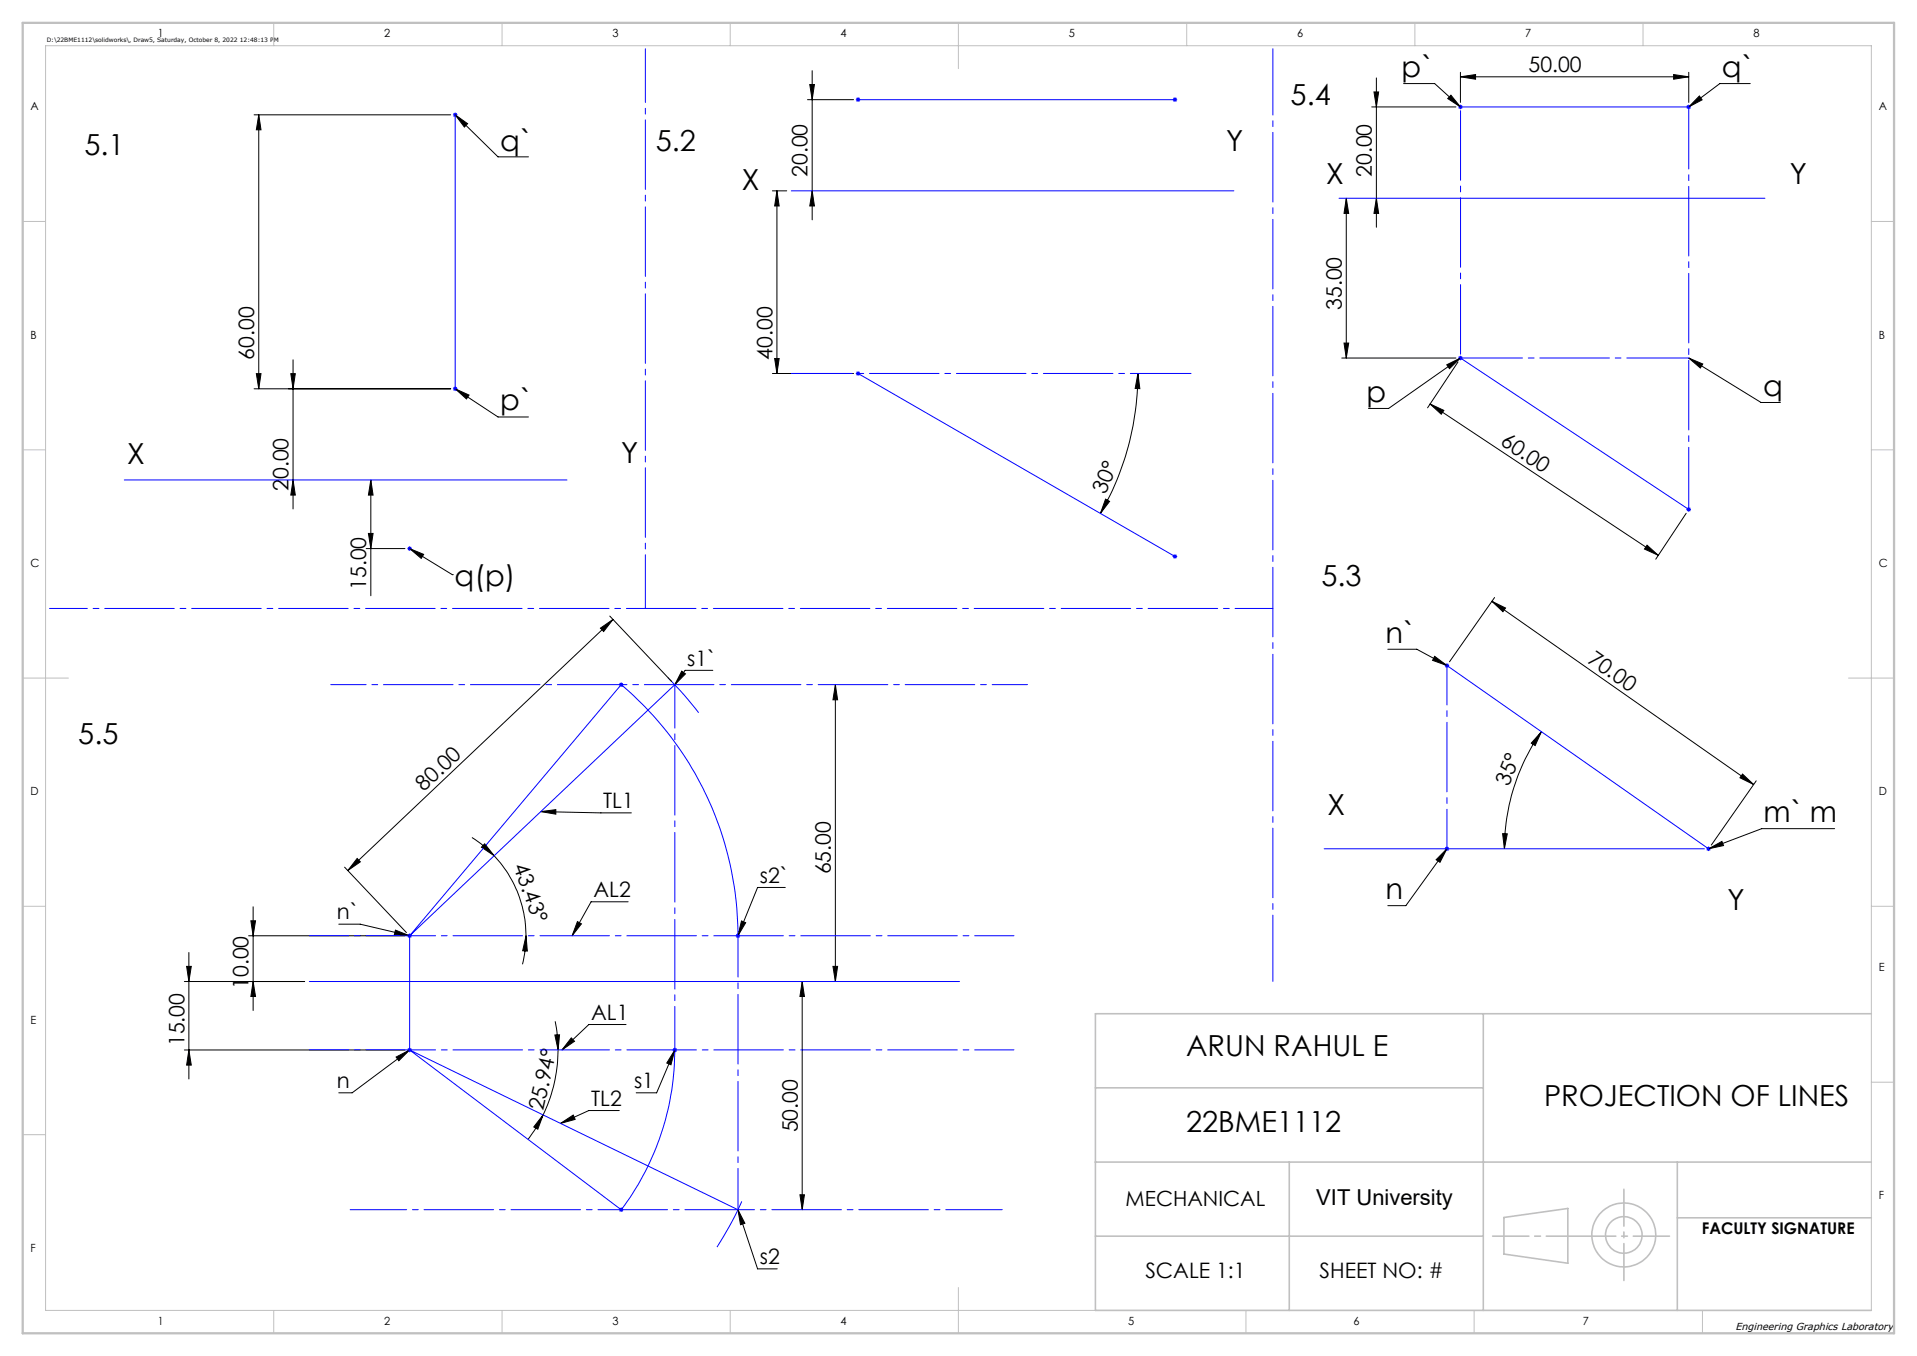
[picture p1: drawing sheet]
<svg xmlns="http://www.w3.org/2000/svg" width="420mm" height="297mm" viewBox="0 0 420 297" stroke-linecap="round" stroke-linejoin="round" font-family="sans-serif">
<g fill="none" stroke="#000" stroke-width=".22">
<path d="M177.4 18.5h1l-.5 3.3zM177.9 15.5v32.7M301.6 17.1v32.7M307.5 18.3h6.8l5.7 5.1M320 16.8l3.3-.5v1.1zM320 15.8v6.6M320 16.8h50M366.7 16.3l3.3 .5-3.3 .6zM370 15.8v6.6M383.5 18.3h-6.7l-6.8 5.1M55.7 25.1h43M56.7 25.1v60.1"/>
<path d="M56.7 25.1l.5 3.3h-1zM99.7 25.1l2.7 2-.7 .7zM99.7 25.1l9.4 9.3h6.7M176.9 21.8h10.1M300.5 23.4h18.5M301 20.1h1l-.4 3.3zM317.9 20.8l2.1 2.6-2.8-1.8zM372.3 21l.6 .9-2.9 1.5zM169.2 41.8h3.2M170.2 41.8l.5 3.3h-1zM170.2 41.8v40M177.9 41.8l.5 3.3h-1z"/>
<path d="M295 43.4v35M295 43.4l.5 3.3h-1zM301.6 43.4l.4 3.3h-1zM64.2 78.8v32.7M169.7 78.5h1l-.5 3.3zM294 78.4h25M294.5 75.1h1l-.5 3.3zM317 79.9l3-1.5-2.4 2.3zM319.4 79.3l-6.6 10M320 78.4l-15.8 11.1h-4.4M370 78.4l3.1 1.3-.6 .9zM370 78.4l15.8 9.8h4.3"/>
<path d="M55.7 85.2h43M56.2 81.8h1l-.5 3.4zM63.7 81.8h1l-.5 3.4zM99.7 85.2l3.1 1.3-.6 .9zM99.7 85.2l9.4 6.1h6.7M169.2 81.8h17.8M249.3 81.8l.4 3.3h-1zM249.3 81.8a61 61 0 0 1-8.2 30.7M313.3 88.5l3 1.4-.5 .8zM313.3 88.5l50 33.1M64.2 105.1l.5 3.3h-1zM80.7 116.8h1l-.5 3.4z"/>
<path d="M81.2 105.1v25.4M81.2 105.1l.5 3.3h-1zM242.2 109.3l.9 .5-2 2.7zM360.9 119.4l2.4 2.2-3-1.3zM369.4 112.4l-6.6 10.1M80.2 120.2h8.5M89.7 120.2l9.4 5.7M89.7 120.2l3.1 1.2-.5 .9zM99.1 125.9h.1M131.6 137.6l2.7-1.9-2 2.6zM133.6 134.9l13.5 14.4M134.3 135.7l-58.1 55"/>
<path d="M326.8 131.7l3 1.5-.5 .8zM326.8 131.7l57.4 40.1M327.4 130.9l-9.8 14.1M149.4 147l.8 .6-2.4 2.4zM156.2 146.8h-6.1l-2.3 3.2M183 150v65M183 150l.5 3.3h-1zM304.1 142.2h6.3l6.6 3.6M314.3 143.8l2.7 2-3.1-1.2zM118.5 177.8l3.3-.5v1zM118.5 177.8l19.8 .2M337.7 160.3l-1.4 3-.8-.5z"/>
<path d="M337.7 160.3a44.7 44.7 0 0 0-8.1 25.6M381.8 169.5l2.4 2.3-3-1.4zM384.8 171l-9.9 14.1M55.5 198.6v22.7M75.5 189.9l13.5 14.4M78.2 188l.8 .8-2.8 1.9zM103.4 183.4a26.2 26.2 0 0 1 4.9 4M106.2 184.8l2.1 2.6-2.8-1.8zM108.3 187.4a25.4 25.4 0 0 1 7 17.6M137.6 197.5h-8.1l-4.2 7.5M172 194.4h-6l-4.3 10.6M317 185.9l-1.5 3-.9-.6z"/>
<path d="M317 185.9l-9 12.5h-3.9M329.2 182.6h1l-.6 3.3zM374.3 185.9l3-1.6 .3 .9zM402 181.5h-16l-11.7 4.4M40.4 215h26.3M40.9 211.7h1l-.5 3.3zM41.4 208.6v27.7M54.5 205h34.2M55 201.7h1l-.5 3.3zM55.5 215l.5 3.3h-1zM74.2 202.4h4.7l10.8 2.6M86.6 203.7l3.1 1.3-3.3-.3z"/>
<path d="M115.3 205l.2 3.3-1-.1zM115.3 205a27.3 27.3 0 0 1-.8 6.2M126.5 201.9l.9 .4-2.1 2.7zM162.5 201.7l.9 .4-1.7 2.9zM175.8 215l.4 3.3h-.9zM175.8 215v50M182.5 211.7h1l-.5 3.3zM40.4 230h48.3M41.4 230l.5 3.3h-1zM86.8 231.5l2.9-1.5-2.3 2.3zM89.7 230l-12.5 9.4h-3M121.6 226.7h1l-.3 3.3z"/>
<path d="M121.6 223.7l.4 2.3 .3 4M122.3 230a33 33 0 0 1-3.3 14.2M125.2 227.3l.7 .8-2.8 1.9zM137.2 224.4h-8.2l-5.9 5.6M147.8 230l-.8 3.2-.9-.4zM147.8 230l-3.9 9.4h-4.5M119 244.2l-1.2 3.1-.9-.5zM119 244.2a30.2 30.2 0 0 1-3.3 5.4M122.8 246.1l2.8-1.9 .4 1zM135.7 243.2h-6.7l-6.2 2.9M161.7 265l1.5 2.9-1 .3zM161.7 265l4.3 12.9h4.3"/>
<path d="M175.3 261.7h.9l-.4 3.3z"/>
</g>
<g fill="none" stroke="#c0c0c0" stroke-width=".35">
<path d="M240 238.3h85M325 222v65M410 222h-170v65h170M240 254.5h170M282.5 254.5v32.5M367.5 254.5v32.5M240 270.8h85M329.5 266.7l14-2v12l-14-2zM367.5 266.7h42.5"/>
<circle cx="355.8" cy="270.5" r="7"/>
<circle cx="355.8" cy="270.5" r="4"/>
</g>
<g fill="none" stroke="#00f" stroke-width=".22">
<path d="M99.2 25.1h1M99.4 24.8l.7 .7M99.7 24.7v61M100.1 24.8l-.7 .7M187.5 21.8h70.4M187.6 21.4l.7 .8M188 21.3v1M188.3 21.4l-.7 .8M257.1 21.4l.7 .8M257.4 21.3v1M257.8 21.4l-.7 .8M319.5 23.4h51"/>
<path d="M319.6 23.1l.7 .7M320 22.9v1M320.3 23.1l-.7 .7M369.6 23.1l.7 .7M370 22.9v1M370.3 23.1l-.7 .7M173.4 41.8h96.9M293.4 43.4h93.3M319.5 78.4h1M319.6 78.1l.7 .7M320 77.9v1M320 78.4l50 33.2"/>
<path d="M320.3 78.1l-.7 .7M99.2 85.2h1M99.4 84.8l.7 .7M100.1 84.8l-.7 .7M187.5 81.8h1M187.6 81.5l.7 .7M188 81.3v1M188 81.8l69.4 40.1M188.3 81.5l-.7 .7M27.2 105.1h97M89.4 119.8l.7 .7M89.7 119.7v.9"/>
<path d="M90.1 119.8l-.7 .7M369.5 111.6h1M369.6 111.2l.7 .7M370 111.1v1M370.3 111.2l-.7 .7M89.3 120.2h.9M256.9 121.9h1M257.1 121.5l.7 .7M257.4 121.4v1M257.8 121.5l-.7 .7M135.6 150h1M135.7 149.6l.8 .7"/>
<path d="M136.1 149.5v1M136.5 149.6l-.8 .7M146.3 148.4l3.5 3.7 3.3 4M147.8 150l-58.1 55 46.4-55a72 72 0 0 1 25.6 55M316.5 145.8h1M316.7 145.4l.7 .7M317 145.3v1M317 145.8l57.3 40.1M317.4 145.4l-.7 .7M290.1 185.9h83.3M316.7 185.6l.7 .7M317 185.4v1"/>
<path d="M317.4 185.6l-.7 .7M373.8 185.9h1M374 185.6l.7 .7M374.3 185.4v1M374.7 185.6l-.7 .7M67.8 215h142.4M89.3 205h.9M89.4 204.6l.7 .7M89.7 204.5v26M90.1 204.6l-.7 .7M161.2 205h1M161.3 204.6l.7 .7"/>
<path d="M161.7 204.5v1M162 204.6l-.7 .7M89.3 230h.9M89.4 229.6l.7 .7M90.1 229.6l-.7 .7M147.3 230h1M147.5 229.6l.7 .7M147.8 230a58.4 58.4 0 0 1-11.7 35l-46.4-35 72 35M147.8 229.5v1M148.2 229.6l-.7 .7M135.6 265h1M135.7 264.6l.8 .7"/>
<path d="M136.1 264.5v1M136.5 264.6l-.8 .7M162.5 263.1a74.5 74.5 0 0 1-5.4 10.1"/>
</g>
<g fill="none" stroke="#c0c0c0" stroke-width=".22">
<path d="M10 10h400v277h-400zM60 5v5M110 5v5M160 5v5M210 5v10M260 5v5M310 5v5M360 5v5M5 48.5h5M410 48.5h5M5 98.5h5M410 98.5h5"/>
<path d="M5 148.5h10M405 148.5h10M5 198.5h5M410 198.5h5M410 237h5M5 248.5h5M60 287v5M110 287v5M160 287v5M210 282v10M273 287v5M323 287v5"/>
<path d="M373 287v5"/>
</g>
<path d="M327 270.8h38.8" fill="none" stroke="#c0c0c0" stroke-width=".35" stroke-dasharray="15.2 1.3 1.3 1.3" stroke-dashoffset="7.3"/>
<path d="M355.8 260.5v20" fill="none" stroke="#c0c0c0" stroke-width=".35" stroke-dasharray="15.2 1.3 1.3 1.3" stroke-dashoffset="7.1"/>
<path d="M5 5h410v287h-410z" fill="none" stroke="#c0c0c0" stroke-width=".5"/>
<path d="M317 145.7v40.2M222.1 205h-154.3M222.1 230h-154.3" fill="none" stroke="#00f" stroke-width=".22" stroke-dasharray="15.2 1.3 1.3 1.3" stroke-dashoffset="6.6"/>
<path d="M320 23.4v55" fill="none" stroke="#00f" stroke-width=".22" stroke-dasharray="15.2 1.3 1.3 1.3" stroke-dashoffset="-.8"/>
<path d="M370 23.4v88.2" fill="none" stroke="#00f" stroke-width=".22" stroke-dasharray="15.2 1.3 1.3 1.3" stroke-dashoffset="1.6"/>
<path d="M320 78.4h50" fill="none" stroke="#00f" stroke-width=".22" stroke-dasharray="15.2 1.3 1.3 1.3" stroke-dashoffset="1.7"/>
<path d="M260.9 81.8h-87.5" fill="none" stroke="#00f" stroke-width=".22" stroke-dasharray="15.2 1.3 1.3 1.3" stroke-dashoffset="1.9"/>
<path d="M278.9 10.7v204.3" fill="none" stroke="#00f" stroke-width=".22" stroke-dasharray="15.2 1.3 1.3 1.3" stroke-dashoffset=".7"/>
<path d="M141.4 10.7v122.6" fill="none" stroke="#00f" stroke-width=".22" stroke-dasharray="15.2 1.3 1.3 1.3" stroke-dashoffset="3.5"/>
<path d="M10.8 133.3h268.1" fill="none" stroke="#00f" stroke-width=".22" stroke-dasharray="15.2 1.3 1.3 1.3" stroke-dashoffset="7"/>
<path d="M72.5 150h152.6" fill="none" stroke="#00f" stroke-width=".22" stroke-dasharray="15.2 1.3 1.3 1.3" stroke-dashoffset="7.5"/>
<path d="M219.6 265h-142.9" fill="none" stroke="#00f" stroke-width=".22" stroke-dasharray="15.2 1.3 1.3 1.3" stroke-dashoffset="2.9"/>
<path d="M147.9 150v80" fill="none" stroke="#00f" stroke-width=".22" stroke-dasharray="15.2 1.3 1.3 1.3" stroke-dashoffset="5.7"/>
<path d="M161.7 265v-60" fill="none" stroke="#00f" stroke-width=".22" stroke-dasharray="15.2 1.3 1.3 1.3" stroke-dashoffset="6.2"/>
<g fill="#000">
<path d="M320 16.8l3.3-.5v1.1zM366.7 16.3l3.3 .5-3.3 .6z"/>
<path d="M56.7 25.1l.5 3.3h-1zM56.2 81.8h1l-.5 3.4zM63.7 81.8h1l-.5 3.4zM64.2 105.1l.5 3.3h-1zM177.4 18.5h1l-.5 3.3zM177.9 41.8l.5 3.3h-1zM55 201.7h1l-.5 3.3zM55.5 215l.5 3.3h-1z"/>
<path d="M99.7 25.1l2.7 2-.7 .7zM99.7 85.2l3.1 1.3-.6 .9zM89.7 120.2l3.1 1.2-.5 .9zM317.9 20.8l2.1 2.6-2.8-1.8zM372.3 21l.6 .9-2.9 1.5zM317 79.9l3-1.5-2.4 2.3zM370 78.4l3.1 1.3-.6 .9zM314.3 143.8l2.7 2-3.1-1.2zM317 185.9l-1.5 3-.9-.6zM374.3 185.9l3-1.6 .3 .9z"/>
<path d="M301 20.1h1l-.4 3.3zM301.6 43.4l.4 3.3h-1z"/>
<path d="M313.3 88.5l3 1.4-.5 .8zM360.9 119.4l2.4 2.2-3-1.3z"/>
<path d="M242.2 109.3l.9 .5-2 2.7zM249.3 81.8l.4 3.3h-1z"/>
<path d="M80.7 116.8h1l-.5 3.4zM81.2 105.1l.5 3.3h-1zM169.7 78.5h1l-.5 3.3zM170.2 41.8l.5 3.3h-1zM294.5 75.1h1l-.5 3.3zM295 43.4l.5 3.3h-1zM41.4 230l.5 3.3h-1zM40.9 211.7h1l-.5 3.3zM182.5 211.7h1l-.5 3.3zM183 150l.5 3.3h-1zM175.3 261.7h.9l-.4 3.3zM175.8 215l.4 3.3h-.9z"/>
<path d="M326.8 131.7l3 1.5-.5 .8zM381.8 169.5l2.4 2.3-3-1.4z"/>
<path d="M337.7 160.3l-1.4 3-.8-.5zM329.2 182.6h1l-.6 3.3z"/>
<path d="M78.2 188l.8 .8-2.8 1.9zM131.6 137.6l2.7-1.9-2 2.6z"/>
<path d="M86.6 203.7l3.1 1.3-3.3-.3zM86.8 231.5l2.9-1.5-2.3 2.3zM149.4 147l.8 .6-2.4 2.4zM147.8 230l-.8 3.2-.9-.4zM162.5 201.7l.9 .4-1.7 2.9zM161.7 265l1.5 2.9-1 .3zM118.5 177.8l3.3-.5v1zM122.8 246.1l2.8-1.9 .4 1zM126.5 201.9l.9 .4-2.1 2.7zM125.2 227.3l.7 .8-2.8 1.9z"/>
<path d="M115.3 205l.2 3.3-1-.1zM106.2 184.8l2.1 2.6-2.8-1.8z"/>
<path d="M119 244.2l-1.2 3.1-.9-.5zM121.6 226.7h1l-.3 3.3z"/>
</g>
<g font-size="6.3">
<text x="307.1" y="16.8">p`</text>
<text x="377.3" y="16.8">q`</text>
<text x="282.8" y="22.9">5.4</text>
<text x="18.5" y="33.9">5.1</text>
<text x="109.6" y="33">q`</text>
<text x="143.7" y="33">5.2</text>
<text x="268.6" y="33">Y</text>
<text x="162.5" y="41.6">X</text>
<text x="290.6" y="40.3">X</text>
<text x="392.2" y="40.3">Y</text>
<text x="109.6" y="89.9">p`</text>
<text x="299.4" y="88">p</text>
<text x="386.3" y="86.7">q</text>
<text x="27.9" y="101.7">X</text>
<text x="136.1" y="101.4">Y</text>
<text x="99.6" y="128.3">q(p)</text>
<text x="289.5" y="128.3">5.3</text>
<text x="303.6" y="140.8">n`</text>
<text x="17.2" y="162.9">5.5</text>
<text x="290.8" y="178.5">X</text>
<text x="386.4" y="180.1">m` m</text>
<text x="303.6" y="196.9">n</text>
<text x="378.5" y="199.2">Y</text>
<text x="259.9" y="231.3">ARUN RAHUL E</text>
<text x="338.3" y="242.2">PROJECTION OF LINES</text>
<text x="259.9" y="248">22BME1112</text>
</g>
<text font-size="4.8" x="288.4" y="264">VIT University</text>
<g font-size="4.7">
<text x="334.9" y="15.8">50.00</text>
<text x="176.9" y="38.8" transform="rotate(-90 176.9 38.8)">20.00</text>
<text x="300.6" y="38.8" transform="rotate(-90 300.6 38.8)">20.00</text>
<text x="294" y="67.9" transform="rotate(-90 294 67.9)">35.00</text>
<text x="55.7" y="78.8" transform="rotate(-90 55.7 78.8)">60.00</text>
<text x="169.2" y="78.8" transform="rotate(-90 169.2 78.8)">40.00</text>
<text x="328.5" y="97.3" transform="rotate(34 328.5 97.3)">60.00</text>
<text x="63.2" y="107.5" transform="rotate(-90 63.2 107.5)">20.00</text>
<text x="242.2" y="108.4" transform="rotate(-67 242.2 108.4)">30°</text>
<text x="80.2" y="129.2" transform="rotate(-90 80.2 129.2)">15.00</text>
<text x="150.6" y="145.8">s1`</text>
<text x="347.6" y="145" transform="rotate(35 347.6 145)">70.00</text>
<text x="92.9" y="173.5" transform="rotate(-43 92.9 173.5)">80.00</text>
<text x="330.5" y="172.3" transform="rotate(-68 330.5 172.3)">35°</text>
<text x="132.2" y="177">TL1</text>
<text x="112.4" y="189.6" transform="rotate(70 112.4 189.6)">43.43°</text>
<text x="182" y="191.5" transform="rotate(-90 182 191.5)">65.00</text>
<text x="130" y="196.4">AL2</text>
<text x="166.5" y="193.3">s2`</text>
<text x="73.8" y="201.3">n`</text>
<text x="54.5" y="216.6" transform="rotate(-90 54.5 216.6)">10.00</text>
<text x="129.5" y="223.3">AL1</text>
<text x="40.4" y="229.2" transform="rotate(-90 40.4 229.2)">15.00</text>
<text x="73.8" y="238.3">n</text>
<text x="138.9" y="238.3">s1</text>
<text x="119" y="243.4" transform="rotate(-77 119 243.4)">25.94°</text>
<text x="129.5" y="242.2">TL2</text>
<text x="174.8" y="248" transform="rotate(-90 174.8 248)">50.00</text>
<text x="166.5" y="276.9">s2</text>
<text x="250.9" y="279.9">SCALE 1:1</text>
<text x="289.1" y="279.9">SHEET NO: #</text>
</g>
<text font-size="4.6" x="246.6" y="264.1">MECHANICAL</text>
<text font-size="3.5" x="372.9" y="270.3">FACULTY SIGNATURE</text>
<g font-size="2.5">
<text x="34.6" y="8.2">1</text>
<text x="84.2" y="8.2">2</text>
<text x="134.2" y="8.2">3</text>
<text x="184.2" y="8.2">4</text>
<text x="234.2" y="8.2">5</text>
<text x="284.2" y="8.2">6</text>
<text x="334.2" y="8.2">7</text>
<text x="384.2" y="8.2">8</text>
<text x="6.7" y="24.2">A</text>
<text x="411.7" y="24.2">A</text>
<text x="6.7" y="74.2">B</text>
<text x="411.7" y="74.2">B</text>
<text x="6.7" y="124.2">C</text>
<text x="411.7" y="124.2">C</text>
<text x="6.7" y="174.2">D</text>
<text x="411.7" y="174.2">D</text>
<text x="411.7" y="212.7">E</text>
<text x="6.7" y="224.2">E</text>
<text x="411.7" y="262.7">F</text>
<text x="6.7" y="274.2">F</text>
<text x="34.6" y="290.2">1</text>
<text x="84.2" y="290.2">2</text>
<text x="134.2" y="290.2">3</text>
<text x="184.2" y="290.2">4</text>
<text x="247.2" y="290.2">5</text>
<text x="296.5" y="290.2">6</text>
<text x="346.8" y="290.2">7</text>
</g>
<text font-size="2.2" x="380.2" y="291.4">Engineering Graphics Laboratory</text>
<text font-size="1.3" x="10.2" y="9.3">D:\22BME1112\solidworks\, Draw5, Saturday, October 8, 2022 12:48:13 PM</text>
</svg>
